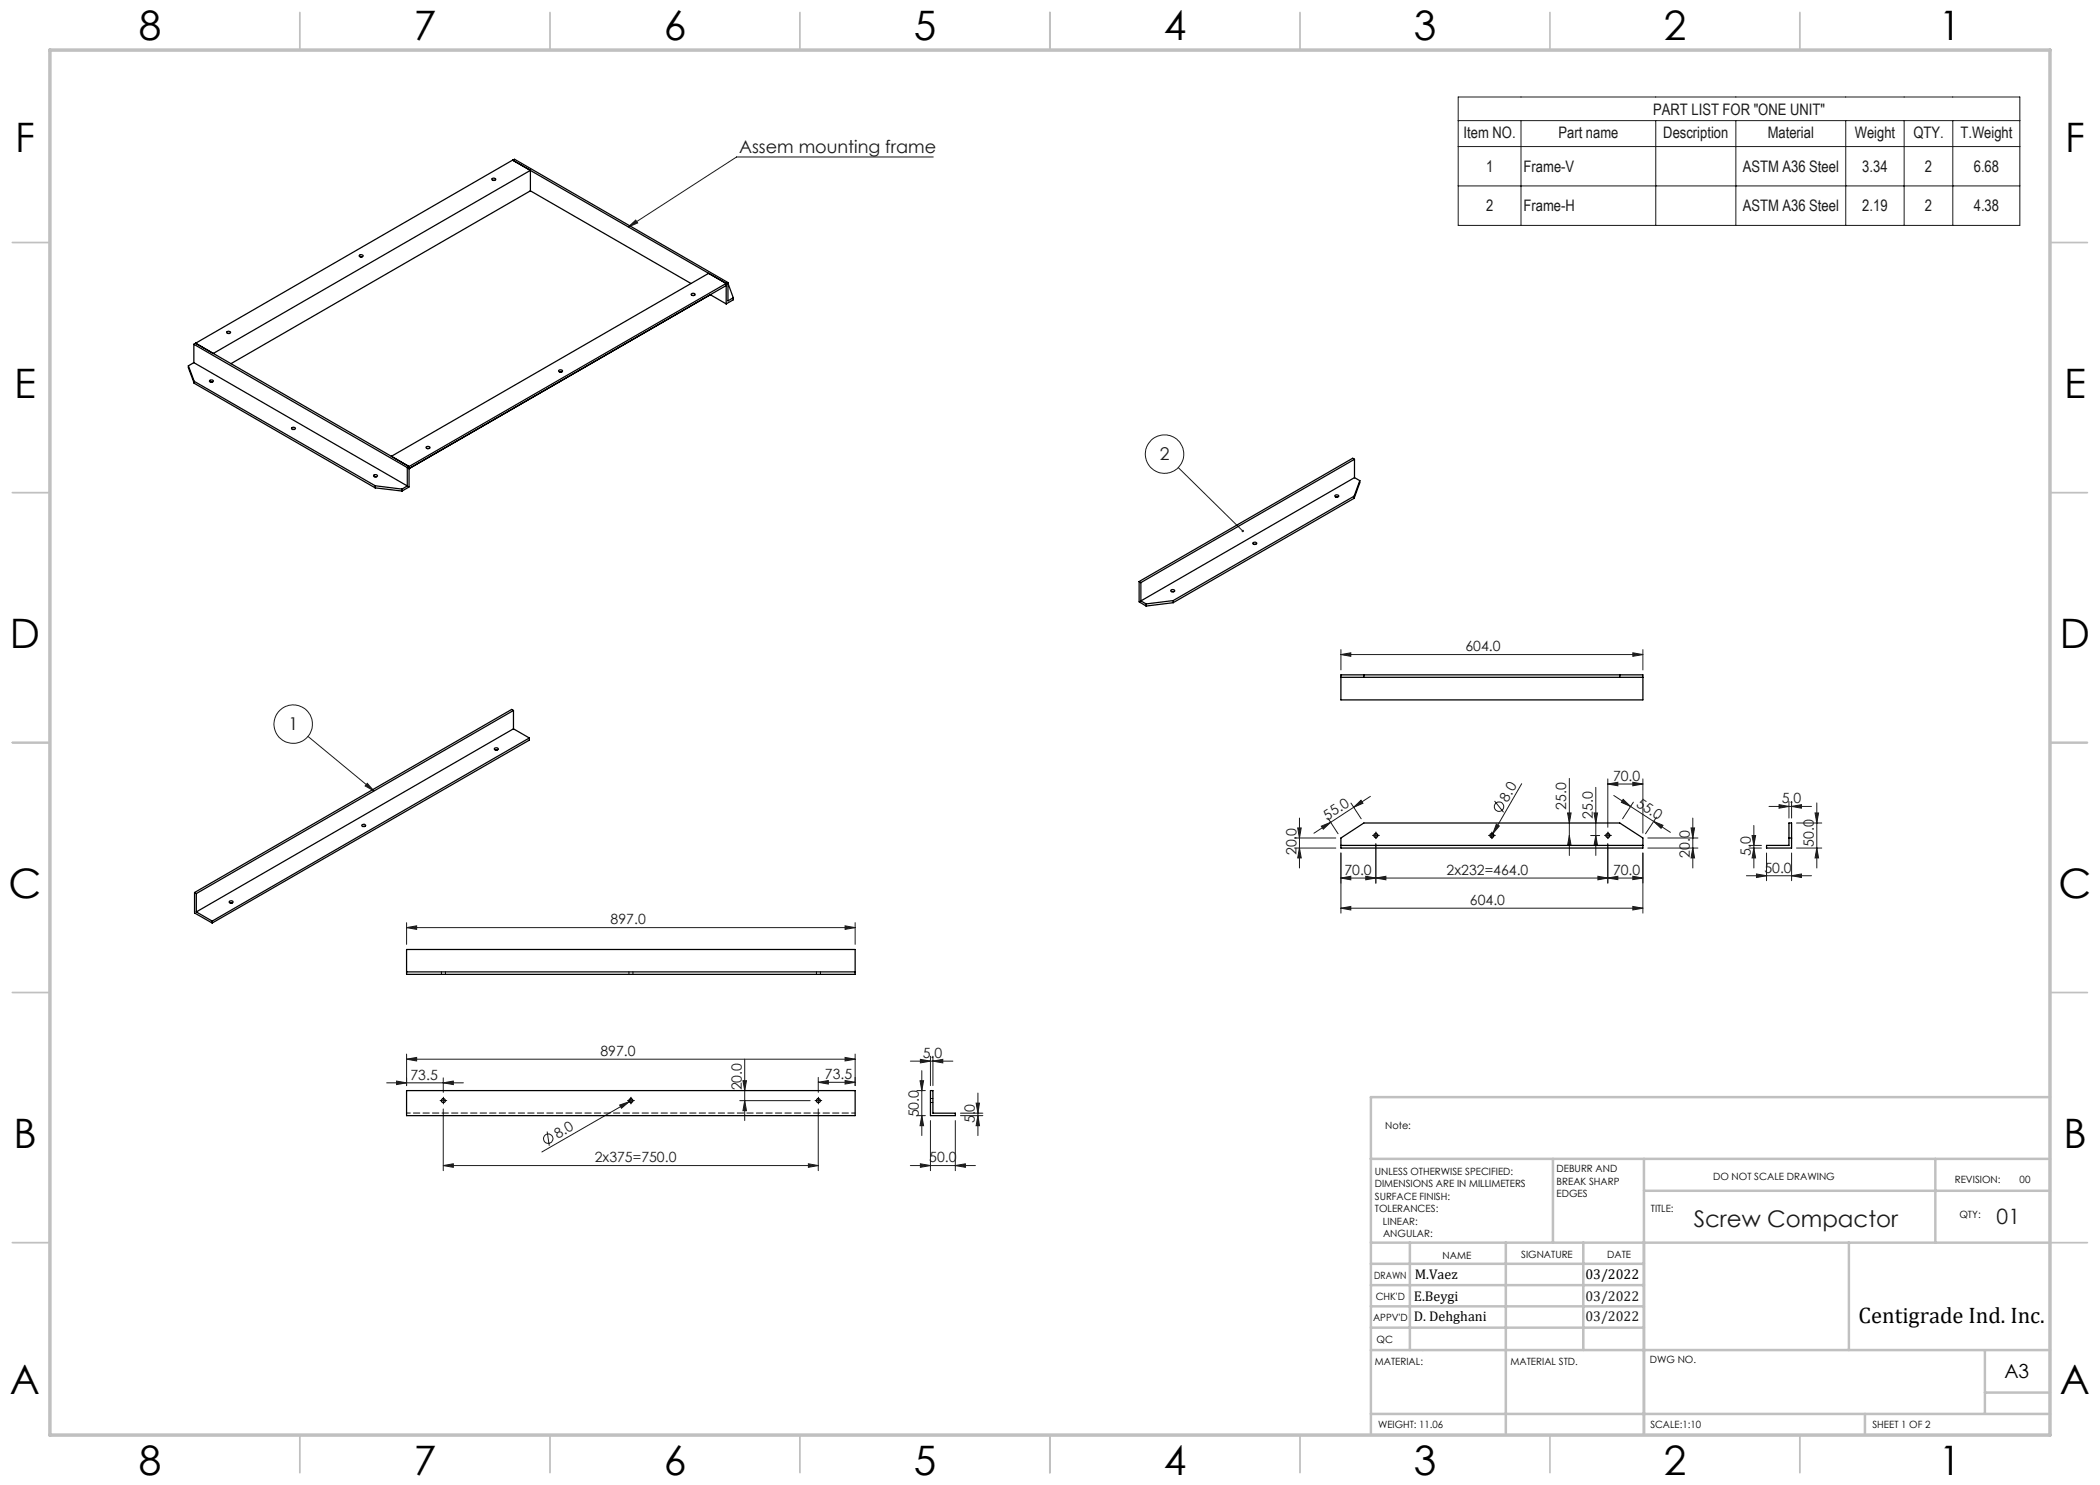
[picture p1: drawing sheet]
<svg xmlns="http://www.w3.org/2000/svg" width="420mm" height="297mm" viewBox="0 0 420 297" stroke-linecap="round" stroke-linejoin="round" font-family="sans-serif">
<g fill="none" stroke="#191924" stroke-width=".2">
<path d="M291.6 19.4h112.4v25.7h-112.4zM186.7 31.4h-39.4l-21.6 14M291.6 24.1h112.4M291.6 29.3h112.4M291.6 37.2h112.4M304.2 24.1v21M331.2 24.1v21M347.2 24.1v21M369.1 24.1v21M380.8 24.1v21M390.6 24.1v21M125.7 45.4l1.4-1.4 .4 .6z"/>
<path d="M235.7 93.5l12.9 12.7M268.2 130.9l2-.3v.7zM268.2 129.9v4.1M268.2 130.9h60.4M326.6 130.6l2 .3-2 .4zM328.6 129.9v4.1M61.6 147.3l13.2 10.9M73.4 156.7l1.4 1.5-1.8-1zM274.1 159.3l-11.3 7.3M304.3 156.7l-5.7 10.1M313.9 155.7v15.4M319.2 157.5v13.6"/>
<path d="M321.6 156.8l2-.3v.7zM321.6 155.8v9.6M321.6 156.8h7M322.8 159.1l3.3 2.2M324.6 159.9l1.5 1.4-1.8-.8zM326.6 156.5l2 .3-2 .4zM328.6 155.8v10.8M258.9 167.6h8.3M258.9 169.6h8.3M259.5 165.6h.7l-.3 2zM259.9 163.6v10M259.9 169.6l.3 2h-.7z"/>
<path d="M264.3 165.2l1.8-.7-1.4 1.3zM265.6 163.6l2 3.2M268.2 175.6l2-.3v.7zM268.2 170.6v12M268.2 175.6h60.4M270.2 160.6l2 3.2M270.7 161.5l1.5-1.4 .4 .6zM273.2 175.3l2 .3-2 .4zM275.2 168.8v7.8M275.2 175.6l2-.3v.7zM298.1 167.1h.5M298.4 166.9v.5"/>
<path d="M298.6 166.8l-.4 .7M298.9 160.2l1.8 2.3M299.3 164.8l.6 .4-1.3 1.6zM313.5 162.6h.7l-.3 2zM313.9 167.1l.3 2h-.7zM318.1 167.1h1.8M318.8 162.6h.7l-.3 2zM319.2 167.1l.3 2h-.7zM319.6 175.3l2 .3-2 .4zM321.6 175.6l2-.3v.6zM321.6 168.8v7.8M326.1 161.3l4.6 3"/>
<path d="M326.6 175.3l2 .3-2 .3zM326.7 160.4l-2.2 3.4M328.6 170.6v12M329.6 167.6h10M329.6 169.6h10M330.7 164.3l1.9 .8-.4 .6zM330.7 164.3l3.4 2.2M331.3 163.4l-2.2 3.4M338.2 165.6h.7l-.3 2zM338.6 169.6l.3 2h-.7zM338.6 163.6v10M349.3 175.2h13"/>
<path d="M349.8 169.6h2.5M349.8 169.1h2.5M350.4 167.1h.7l-.3 2zM350.8 165.1v8.5M350.8 169.6l.3 2h-.7zM351.3 174.8l2 .4-2 .3zM353.3 170.6v5.5M353.8 161.3h8.5M355.8 160.9l2 .4-2 .3zM357.8 160.3v3.3M358.3 175.2l2-.4v.7zM358.3 170.6v5.5"/>
<path d="M358.3 161.3l2-.4v.7zM358.3 160.3v3.3M359.3 169.6h5M359.3 164.6h5M363 162.6h.7l-.3 2zM363.4 169.6l.3 2h-.7zM363.4 160.6v13M81.3 185.5l2-.3v.7zM81.3 184.5v4.4M81.3 185.5h89.7M169 185.2l2 .3-2 .4zM171 184.5v4.4"/>
<path d="M268.2 181.6l2-.3v.7zM268.2 181.6h60.4M326.6 181.3l2 .3-2 .4zM77.3 216.6h15.4M79.3 216.2l2 .4-2 .3zM81.3 211.8l2-.3v.7zM81.3 210.8v6.3M81.3 211.8h89.7M88.7 216.6l2-.4v.7zM88.7 215.6v2.9M126.2 219.9v.5M126.5 219.9l-.7 .4"/>
<path d="M148.6 216.1h.7l-.4 2zM148.9 211.8v12.3M163.7 216.5l2-.4v.7zM163.7 215.5v3M163.7 216.5h7.3M169 216.1l2 .4-2 .3zM169 211.5l2 .3-2 .4zM171 210.8v6.3M182.1 212.2h8.5M183.4 218.1h1.7M184 216.1h.7l-.3 2zM184.1 211.9l2 .3-2 .4z"/>
<path d="M184.4 214.1v13M186.1 211.2v5.9M186.6 212.2l2-.3v.7zM186.6 211.2v5.9M195.6 218.6v8.5M88.7 233.1l2-.3v.7zM88.7 221.8v12.3M88.7 233.1h75M109.4 226.3l.5 2.9M123.9 221l1.9-.7-1.5 1.3zM125.8 220.3l-17.4 10.1M125.9 220.1h.5"/>
<path d="M148 220.1h14M148.9 220.1l.4 2h-.7zM161.7 232.8l2 .3-2 .4zM163.7 221.8v12.3M182.1 233.1h13M183.4 223.1h1.7M184.1 232.8l2 .3-2 .4zM184.4 223.1l.3 2h-.7zM186.1 224.1v10M191.1 233.1l2-.3v.7zM191.1 224.1v10M192.1 223.1h4.5"/>
<path d="M192.1 222.6h4.5M195.2 220.6h.7l-.3 2zM195.6 223.1l.3 2h-.7z"/>
<circle cx="232.9" cy="90.8" r="3.8"/>
<circle cx="58.6" cy="144.8" r="3.8"/>
<circle cx="299.8" cy="161.3" r=".94"/>
<circle cx="109.6" cy="227.7" r=".94"/>
</g>
<g fill="none" stroke="#191924" stroke-width=".2" stroke-dasharray="15.2 1.3 1.3 1.3">
<path d="M274.7 167.1h-.2M275.2 167.1h-.3M275.2 167.1v.2M275.2 167.1h.2M275.2 167.1v-.3M275.2 167.6v.1M275.2 166.6v-.2M275.7 167.1h.1M297.9 167.1h-.2M298.4 167.6v.1M298.4 166.6v-.2M298.9 167.1h.1"/>
<path d="M321.1 167.1h-.2M321.6 167.1h-.3M321.6 167.1v.2M321.6 167.1h.2M321.6 167.1v-.3M321.6 167.6v.1M321.6 166.6v-.2M322.1 167.1h.1M88.7 219.6v-.1M126.2 219.6v-.1M163.7 219.6v-.1M88.2 220.1h-.2"/>
<path d="M88.7 220.1h-.3M88.7 220.1v.3M88.7 220.1h.2M88.7 220.1v-.2M88.7 220.6v.2M89.2 220.1h.1M125.7 220.1h-.2M126.2 220.6v.2M126.7 220.1h.1M163.2 220.1h-.2M163.7 220.1h-.3M163.7 220.1v.3"/>
<path d="M163.7 220.1h.2M163.7 220.1v-.2M163.7 220.6v.2M164.2 220.1h.1"/>
</g>
<g fill="none" stroke="#c0c0c0" stroke-width=".35">
<path d="M60 2.5v7.5M110 2.5v7.5M160 2.5v7.5M210 2.5v7.5M260 2.5v7.5M310 2.5v7.5M360 2.5v7.5M2.5 48.5h7.5M410 48.5h7.5M2.5 98.5h7.5M410 98.5h7.5M2.5 148.5h7.5"/>
<path d="M410 148.5h7.5M2.5 198.5h7.5M410 198.5h7.5M2.5 248.5h7.5M410 248.5h7.5M60 287v7.5M110 287v7.5M160 287v7.5M210 287v7.5M260 287v7.5M310 287v7.5M360 287v7.5"/>
</g>
<g fill="none" stroke="#c0c0c0" stroke-width=".5">
<path d="M410 219.4h-135.8v67.4M274.2 231.8h135.8M310.6 231.8v16.7M328.8 231.8v55.2M328.8 238.2h81.2M387.1 231.8v16.7M274.2 248.5h135.8M274.2 257h54.6M274.2 252.8h54.6M282 248.5v21.5M301.2 248.5v38.3M316.7 248.5v21.5"/>
<path d="M369.8 248.5v21.5M274.2 265.5h54.6M274.2 261.3h54.6M274.2 270h135.8M397 270v12.8M397 278.5h13M274.2 282.8h135.8M373 282.8v4.2"/>
</g>
<path d="M10 10h400v277h-400z" fill="none" stroke="#c0c0c0" stroke-width=".7"/>
<g fill="#191924">
<path d="M123.9 221l1.9-.7-1.5 1.3z"/>
<path d="M299.3 164.8l.6 .4-1.3 1.6z"/>
<path d="M125.7 45.4l1.4-1.4 .4 .6zM73.4 156.7l1.4 1.5-1.8-1zM248.4 106.1h-.1a.22 .22 0 0 0 .1 .3 .22 .22 0 0 0 .3 0l-.1-.2 .1 .2a.23 .23 0 0 0 0-.4 .23 .23 0 0 0-.3 .1z"/>
<path d="M330.7 164.3l1.9 .8-.4 .6zM324.6 159.9l1.5 1.4-1.8-.8z"/>
<path d="M273.2 175.3l2 .3-2 .4zM268.2 175.6l2-.3v.7z"/>
<path d="M163.7 216.5l2-.4v.7zM169 216.1l2 .4-2 .3z"/>
<path d="M81.3 211.8l2-.3v.7zM169 211.5l2 .3-2 .4z"/>
<path d="M321.6 175.6l2-.3v.6zM326.6 175.3l2 .3-2 .3zM321.6 156.8l2-.3v.7zM326.6 156.5l2 .3-2 .4z"/>
<path d="M88.7 233.1l2-.3v.7zM161.7 232.8l2 .3-2 .4zM275.2 175.6l2-.3v.7zM319.6 175.3l2 .3-2 .4z"/>
<path d="M191.1 233.1l2-.3v.7zM184.1 232.8l2 .3-2 .4zM326.6 130.6l2 .3-2 .4zM268.2 130.9l2-.3v.7z"/>
<path d="M88.7 216.6l2-.4v.7zM79.3 216.2l2 .4-2 .3z"/>
<path d="M326.6 181.3l2 .3-2 .4zM268.2 181.6l2-.3v.7z"/>
<path d="M358.3 161.3l2-.4v.7zM355.8 160.9l2 .4-2 .3z"/>
<path d="M264.3 165.2l1.8-.7-1.4 1.3zM270.7 161.5l1.5-1.4 .4 .6z"/>
<path d="M259.5 165.6h.7l-.3 2zM259.9 169.6l.3 2h-.7z"/>
<path d="M363 162.6h.7l-.3 2zM363.4 169.6l.3 2h-.7z"/>
<path d="M350.4 167.1h.7l-.3 2zM350.8 169.6l.3 2h-.7z"/>
<path d="M184.4 223.1l.3 2h-.7zM184 216.1h.7l-.3 2z"/>
<path d="M313.9 167.1l.3 2h-.7zM313.5 162.6h.7l-.3 2zM319.2 167.1l.3 2h-.7zM318.8 162.6h.7l-.3 2z"/>
<path d="M148.9 220.1l.4 2h-.7zM148.6 216.1h.7l-.4 2z"/>
<path d="M195.2 220.6h.7l-.3 2zM195.6 223.1l.3 2h-.7z"/>
<path d="M338.2 165.6h.7l-.3 2zM338.6 169.6l.3 2h-.7z"/>
<path d="M351.3 174.8l2 .4-2 .3zM358.3 175.2l2-.4v.7z"/>
<path d="M81.3 185.5l2-.3v.7zM169 185.2l2 .3-2 .4z"/>
<path d="M184.1 211.9l2 .3-2 .4zM186.6 212.2l2-.3v.7z"/>
</g>
<g fill="none" stroke="#000" stroke-width=".25">
<path d="M98.5 35.7a.34 .34 0 0 1 .4-.1 .34 .34 0 0 1 .2 .4 .34 .34 0 0 1-.5 .1 .34 .34 0 0 1-.1-.4zM98.6 36.1h.4M102.5 32l42.7 24.7M102.5 32l.4-.1 42.7 24.6M102.5 32l-63.4 36.6M102.5 32l3.6 2.1M106.1 38.2l32.1 18.5M106.1 38.2l-59.9 34.5M106.1 34.1l-63.4 36.6M106.1 34.1v4.1M71.8 51.1h.1a.4 .4 0 0 1 .4-.2 .4 .4 0 0 1 .3 .4 .46 .46 0 0 1-.8-.2zM72 51.4h.4"/>
<path d="M138.3 58.7a.34 .34 0 0 1 .5-.1 .34 .34 0 0 1 .1 .5 .34 .34 0 0 1-.4 .1 .34 .34 0 0 1-.2-.5zM138.4 59.1h.4M142.1 58.9h.1M142.1 58.9l3.1 1.9M145.2 56.7v4.1M145.2 56.7l-63.4 36.6M145.2 57.1l-63.4 36.6M145.2 56.7l-3.5-2-63.4 36.6M145.6 56.5l-.4 .2M145.6 56.5v3.7l1-.7M145.6 56.7l1 2.8M146.6 59.5v.5l-1.4 .8"/>
<path d="M37.7 73.2l1.1 3.1M37.7 73.2v.4l1.1 3.1M38.8 72.5l-1.1 .7M38.8 72.5l42.7 24.7M38.8 68.9v3.6M38.8 68.9l42.7 24.6M38.8 76.3l36.2 20.9M38.8 76.3v.4M38.8 76.7l36.2 20.9M39.1 68.6l-.3 .3M39.1 68.6l42.7 24.7M41.9 76.1h.1a.34 .34 0 0 1 .4-.1 .34 .34 0 0 1 .2 .3 .37 .37 0 0 1-.4 .2 .37 .37 0 0 1-.3-.4z"/>
<path d="M42.1 76.4h.4M45.4 66.4l.1-.1a.31 .31 0 0 1 .4 0 .31 .31 0 0 1 .1 .3 .37 .37 0 0 1-.4 .1 .37 .37 0 0 1-.2-.3zM45.5 66.7h.4M111.8 74h.1a.37 .37 0 0 1 .4 0 .37 .37 0 0 1 .2 .3 .44 .44 0 0 1-.8-.2zM111.9 74.4h.4M58.3 85.6a.4 .4 0 0 1 .5-.2 .4 .4 0 0 1 .3 .4l-.2 .1a.37 .37 0 0 1-.3 0 .37 .37 0 0 1-.3-.3zM58.5 85.9h.4M74.8 95a.32 .32 0 0 1 .5-.1 .32 .32 0 0 1 .1 .5 .37 .37 0 0 1-.4 0 .37 .37 0 0 1-.2-.4zM74.9 95.4h.4M75 97.2l5.4 .6M75 97.6l5.4 .6M75 97.2v.4"/>
<path d="M80.4 97.8v.4M81.5 97.2l-1.1 .6M81.5 93.5v3.7M81.8 93.3l-.3 .2M81.8 93.3v4.1l-1.4 .8M85.3 89.4l.1-.1a.32 .32 0 0 1 .4-.1 .32 .32 0 0 1 .1 .5 .36 .36 0 0 1-.4 .1 .36 .36 0 0 1-.2-.4zM85.4 89.7h.4M267 99.1a.4 .4 0 0 1 .4-.1 .4 .4 0 0 1 .3 .3l-.1 .1a.38 .38 0 0 1-.4 0 .38 .38 0 0 1-.2-.3zM267.2 99.4h.3M270.8 99.2l-36.2 20.9M270.8 99.2v.5M270.8 99.7l-36.2 20.8"/>
<path d="M270.9 95.5l-42.7 24.7M270.9 95.5l1.1 .6M270.9 91.9l-42.7 24.6M270.9 91.9v3.6M270.9 91.9l-.4-.3-42.7 24.7M272 96.1l-1.2 3.1M272 96.1v.5l-1.2 3.1M227.8 116.3v4.1l1.4 .8M227.8 116.3l.4 .2M228.2 116.5v3.7M234.2 118a.4 .4 0 0 1 .4-.1 .4 .4 0 0 1 .3 .3l-.1 .1a.38 .38 0 0 1-.4 .1 .38 .38 0 0 1-.2-.4zM234.4 118.4h.3"/>
<path d="M250.6 108.6v-.1a.36 .36 0 0 1 .5-.1 .36 .36 0 0 1 .2 .4h-.1a.38 .38 0 0 1-.6-.2zM250.8 108.9h.3M228.2 120.2l1 .6M229.2 120.8v.4M234.6 120.1l-5.4 .7M234.6 120.1v.4M234.6 120.5l-5.4 .7M268.2 135h60.4v5h-60.4zM268.2 135.5h60.4M272.8 135v.5M324 135v.5M98.9 149.6h.1a.31 .31 0 0 1 .4-.1 .31 .31 0 0 1 .2 .4 .35 .35 0 0 1-.5 .2 .35 .35 0 0 1-.2-.5z"/>
<path d="M99.1 150h.3M102.7 145.8l-63.4 36.6M102.7 145.8l3.2 1.8M102.7 142.1l-63.4 36.6M102.7 142.1v3.7M102.7 142.1l-.4-.2-63.4 36.6M105.9 147.6l-63.5 36.6M105.9 147.6v.4l-63.5 36.6M38.9 178.5v4.1l3.5 2M38.9 178.5l.4 .2M39.3 178.7v3.7M72.4 165a.33 .33 0 0 1 .5-.2 .33 .33 0 0 1 .1 .4 .4 .4 0 0 1-.6-.2z"/>
<path d="M72.6 165.3h.3M268.2 167.6l4.6-3h51.2l4.6 3v2h-60.4zM268.2 169.1h60.4M353.3 169.1h4.5v-4.5h.5v5h-5zM357.8 167.6h.5M39.3 182.4l3.1 1.8M42.4 184.2v.4M45.9 180.3a.37 .37 0 0 1 .4-.2 .37 .37 0 0 1 .3 .4h-.1a.34 .34 0 0 1-.4 .2 .34 .34 0 0 1-.2-.4zM46 180.6h.4M81.3 189.9h89.7v5h-89.7zM81.3 194.4h89.7M81.3 218.1h89.7v5h-89.7z"/>
<path d="M186.1 218.1h.5v4.5h4.5v.5h-5z"/>
<circle cx="275.2" cy="167.1" r=".4"/>
<circle cx="298.4" cy="167.1" r=".4"/>
<circle cx="321.6" cy="167.1" r=".4"/>
<circle cx="88.7" cy="220.1" r=".39"/>
<circle cx="126.2" cy="220.1" r=".39"/>
<circle cx="163.7" cy="220.1" r=".39"/>
</g>
<path d="M81.3 222.6h89.7" fill="none" stroke="#000" stroke-width=".2" stroke-dasharray="1.3 .6" stroke-dashoffset=".6"/>
<path d="M88.3 194.4v.5M89.1 194.9v-.5M125.8 194.4v.5M126.6 194.9v-.5M163.3 194.4v.5M164.1 194.9v-.5M186.6 219.7h-.5M186.1 220.5h.5" fill="none" stroke="#000" stroke-width=".2" stroke-dasharray="1.3 .6"/>
<g font-size="8.1">
<text x="27.8" y="8">8</text>
<text x="82.8" y="8">7</text>
<text x="132.8" y="8">6</text>
<text x="182.8" y="8">5</text>
<text x="232.8" y="8">4</text>
<text x="282.8" y="8">3</text>
<text x="332.8" y="8">2</text>
<text x="387.8" y="8">1</text>
<text x="3" y="30.4">F</text>
<text x="413" y="30.4">F</text>
<text x="2.8" y="79.6">E</text>
<text x="412.8" y="79.6">E</text>
<text x="2" y="129.6">D</text>
<text x="412" y="129.6">D</text>
<text x="1.7" y="179.6">C</text>
<text x="411.7" y="179.6">C</text>
<text x="2.7" y="229.6">B</text>
<text x="412.7" y="229.6">B</text>
<text x="2" y="278.9">A</text>
<text x="412" y="278.9">A</text>
<text x="27.8" y="295">8</text>
<text x="82.8" y="295">7</text>
<text x="132.8" y="295">6</text>
<text x="182.8" y="295">5</text>
<text x="232.8" y="295">4</text>
<text x="282.8" y="295">3</text>
<text x="332.8" y="295">2</text>
<text x="387.8" y="295">1</text>
</g>
<text font-size="4.6" fill="#191924" x="338.7" y="245.3">Screw Compactor</text>
<text font-size="4.5" x="371.7" y="264.6">Centigrade Ind. Inc.</text>
<text font-size="4.2" fill="#191924" x="399.3" y="244.8">01</text>
<text font-size="3.9" x="400.9" y="275.5">A3</text>
<g font-size="3.5" fill="#191924">
<text x="147.8" y="30.6">Assem mounting frame</text>
<text x="231.9" y="92.1">2</text>
<text x="57.7" y="146.1">1</text>
</g>
<g font-size="3.2" fill="#191924">
<text x="330.6" y="22.9">PART LIST FOR &quot;ONE UNIT&quot;</text>
<text x="292.7" y="27.6">Item NO.</text>
<text x="311.7" y="27.6">Part name</text>
<text x="332.7" y="27.6">Description</text>
<text x="353.5" y="27.6">Material</text>
<text x="370.9" y="27.6">Weight</text>
<text x="382.7" y="27.6">QTY.</text>
<text x="392.1" y="27.6">T.Weight</text>
<text x="297.2" y="34.4">1</text>
<text x="304.7" y="34.4">Frame-V</text>
<text x="348.5" y="34.4">ASTM A36 Steel</text>
<text x="372.5" y="34.4">3.34</text>
<text x="385" y="34.4">2</text>
<text x="394.8" y="34.4">6.68</text>
<text x="297.2" y="42.3">2</text>
<text x="304.7" y="42.3">Frame-H</text>
<text x="348.5" y="42.3">ASTM A36 Steel</text>
<text x="372.5" y="42.3">2.19</text>
<text x="385" y="42.3">2</text>
<text x="394.8" y="42.3">4.38</text>
</g>
<g font-size="2.8" fill="#191924">
<text x="293.1" y="130.3">604.0</text>
<text x="301.5" y="160.5" transform="rotate(-60 301.5 160.5)">8.0</text>
<text x="313.3" y="161.9" transform="rotate(-90 313.3 161.9)">25.0</text>
<text x="322.6" y="156.2">70.0</text>
<text x="327.1" y="161.2" transform="rotate(33 327.1 161.2)">55.0</text>
<text x="356.3" y="160.7">5.0</text>
<text x="265.5" y="164.1" transform="rotate(-33 265.5 164.1)">55.0</text>
<text x="318.6" y="163.7" transform="rotate(-90 318.6 163.7)">25.0</text>
<text x="259.3" y="171" transform="rotate(-90 259.3 171)">20.0</text>
<text x="338" y="171.5" transform="rotate(-90 338 171.5)">20.0</text>
<text x="350.2" y="171.2" transform="rotate(-90 350.2 171.2)">5.0</text>
<text x="362.8" y="169.4" transform="rotate(-90 362.8 169.4)">50.0</text>
<text x="268.9" y="175">70.0</text>
<text x="289.3" y="175">2x232=464.0</text>
<text x="322.6" y="175">70.0</text>
<text x="352.9" y="174.5">50.0</text>
<text x="122.1" y="184.9">897.0</text>
<text x="294" y="181">604.0</text>
<text x="82.1" y="215.9">73.5</text>
<text x="120.1" y="211.2">897.0</text>
<text x="165" y="215.8">73.5</text>
<text x="184.5" y="211.6">5.0</text>
<text x="148.3" y="218.1" transform="rotate(-90 148.3 218.1)">20.0</text>
<text x="111.5" y="227.9" transform="rotate(-30 111.5 227.9)">8.0</text>
<text x="183.8" y="223.5" transform="rotate(-90 183.8 223.5)">50.0</text>
<text x="195" y="224.6" transform="rotate(-90 195 224.6)">5.0</text>
<text x="119" y="232.5">2x375=750.0</text>
<text x="185.8" y="232.5">50.0</text>
<text x="317.1" y="260.1">03/2022</text>
<text x="317.1" y="264.2">03/2022</text>
</g>
<g font-size="2.8">
<text x="282.9" y="255.9">M.Vaez</text>
<text x="317.1" y="255.9">03/2022</text>
<text x="282.8" y="260.1">E.Beygi</text>
<text x="282.8" y="264.2">D. Dehghani</text>
</g>
<g font-size="2">
<text x="277" y="225.8">Note:</text>
<text x="275" y="234.9">UNLESS OTHERWISE SPECIFIED:</text>
<text x="275" y="237.4">DIMENSIONS ARE IN MILLIMETERS</text>
<text x="275" y="239.9">SURFACE FINISH:</text>
<text x="311.3" y="234.5">DEBURR AND</text>
<text x="311.3" y="237">BREAK SHARP</text>
<text x="311.3" y="239.5">EDGES</text>
<text x="342.6" y="236">DO NOT SCALE DRAWING</text>
<text x="391" y="236.6">REVISION:</text>
<text x="403.9" y="236.6">00</text>
<text x="275" y="242.4">TOLERANCES:</text>
<text x="276.6" y="244.9">LINEAR:</text>
<text x="330.2" y="242.4">TITLE:</text>
<text x="391.9" y="243.7">QTY:</text>
<text x="276.6" y="247.4">ANGULAR:</text>
<text x="288.5" y="251.7">NAME</text>
<text x="304.2" y="251.7">SIGNATURE</text>
<text x="321.4" y="251.7">DATE</text>
<text x="274.8" y="255.9">DRAWN</text>
<text x="275.1" y="260.1">CHK'D</text>
<text x="274.6" y="264.2">APPV'D</text>
<text x="275.3" y="268.5">QC</text>
<text x="275" y="273">MATERIAL:</text>
<text x="302.1" y="273">MATERIAL STD.</text>
<text x="330" y="272.5">DWG NO.</text>
<text x="275.6" y="285.6">WEIGHT: 11.06</text>
<text x="330.1" y="285.6">SCALE:1:10</text>
<text x="374.5" y="285.6">SHEET 1 OF 2</text>
</g>
</svg>
